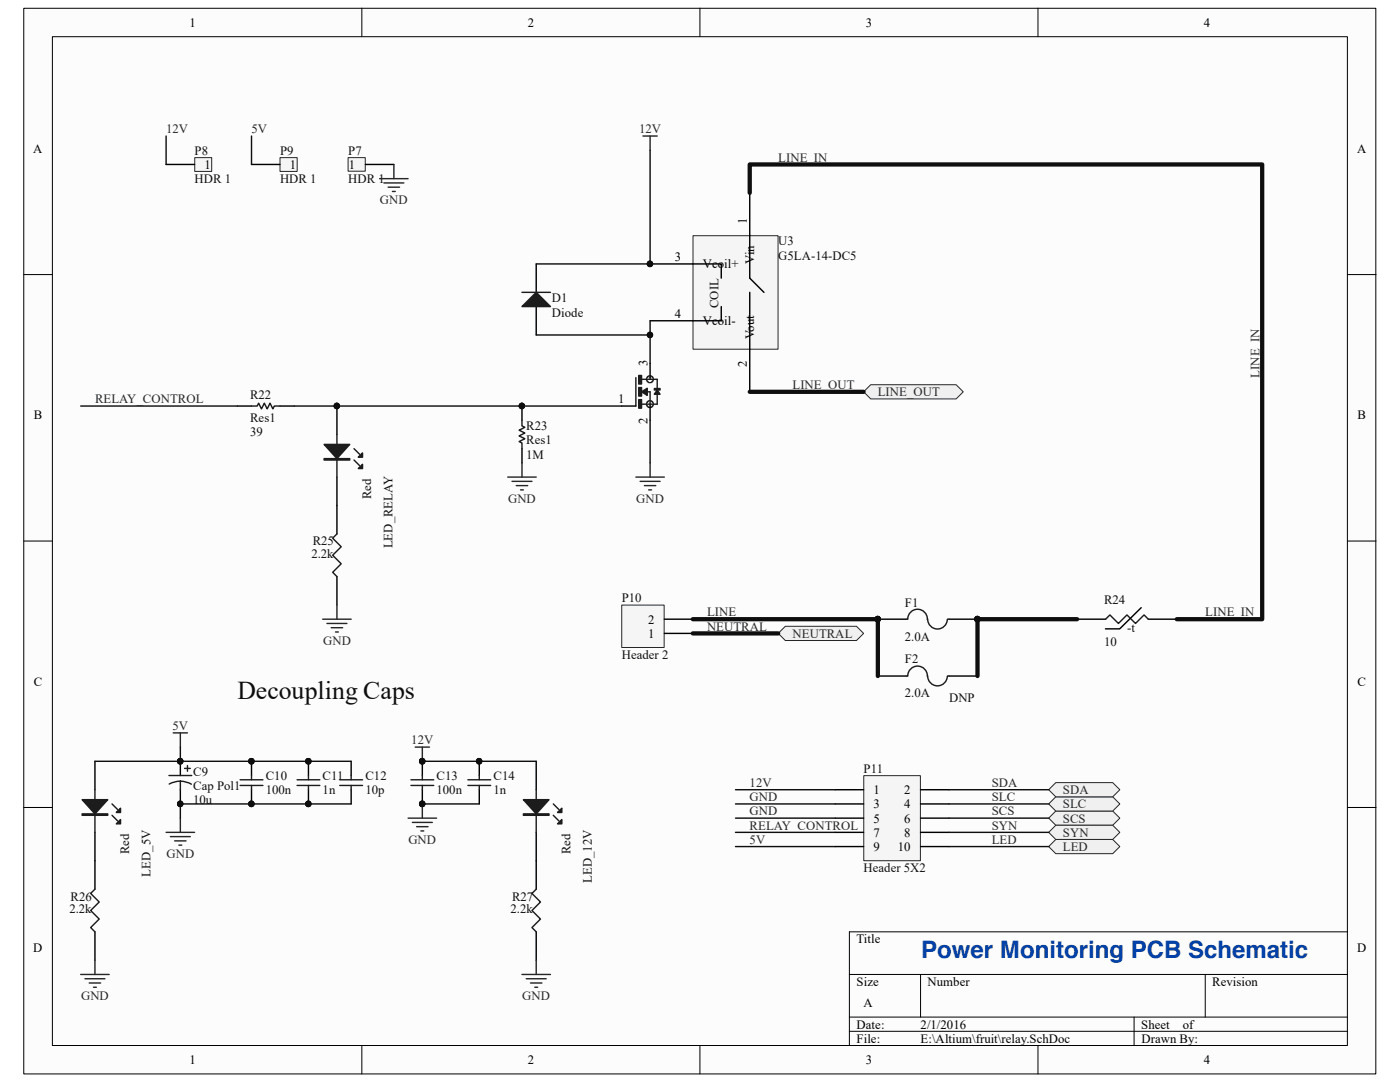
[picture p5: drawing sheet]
<svg xmlns="http://www.w3.org/2000/svg" width="279mm" height="216mm" viewBox="0 0 279 216" stroke-linecap="round" stroke-linejoin="round" font-family="sans-serif">
<path d="M4.8 1.7h269.8v212.6h-269.8z" fill="#fcfcfc"/>
<path d="M4.7 1.7h269.9v212.6h-269.9z" fill="none" stroke="#000" stroke-width=".2"/>
<path d="M10.5 7.4h258.4v201.2h-258.4z" fill="#fcfcfc"/>
<g fill="none" stroke="#000" stroke-width=".2">
<path d="M10.5 7.3h258.4v201.3h-258.4zM72.2 1.6v5.7M139.7 1.6v5.7M207.2 1.6v5.7M4.7 54.8h5.7M268.9 54.8h5.7M4.7 108h5.7M268.9 108h5.7M4.7 161.1h5.7M268.9 161.1h5.7M169.5 194.4h99.4M183.7 194.4v8.5"/>
<path d="M240.5 194.4v8.5M268.9 185.9h-99.4v22.7M72.2 208.6v5.7M139.7 208.6v5.7M169.5 202.9h99.4M169.5 205.8h99.4M207.2 208.6v5.7M226.3 202.9v5.7"/>
</g>
<path d="M107 52.7v5.6M107 61.2v5.6" fill="none" stroke="#000" stroke-width=".28"/>
<path d="M104.2 61.2l2.8-2.9 2.9 2.9z" fill="#1c1c1c" stroke="#1c1c1c" stroke-width=".28"/>
<path d="M104.2 58.3h5.7" fill="none" stroke="#1c1c1c" stroke-width=".28"/>
<path d="M128.3 27.1h2.9M129.7 27.1v2.9M101.3 95.2h5.7M102.2 96h4M103 96.9h2.3M103.9 97.8h.6M104.2 92.4v2.8M126.9 95.2h5.7M127.8 96h3.9M128.6 96.9h2.3M129.5 97.8h.5M129.7 92.4v2.8" fill="none" stroke="#262626" stroke-width=".28"/>
<path d="M172.4 78.2l1.4-1.4h17l1.4 1.4-1.4 1.4h-17z" fill-rule="evenodd" fill="#f0f0f0" stroke="#262626" stroke-width=".2"/>
<g fill="none" stroke="#000" stroke-width=".28">
<path d="M47.4 81h2.8M55.9 81h2.8M104.2 81v2.9M104.2 89.5v2.9M36 151.9v2.8M36 157.6v2.8M50.2 151.9v2.8M50.2 157.6v2.8M61.6 151.9v2.8M61.6 157.6v2.8M70.1 151.9v2.8M70.1 157.6v2.8"/>
<path d="M84.3 151.9v2.8M84.3 157.6v2.8M95.6 151.9v2.8M95.6 157.6v2.8"/>
</g>
<g fill="none" stroke="#1c1c1c" stroke-width=".28">
<path d="M50.2 81h1.1l.3-.5 .6 1.1 .6-1.1 .5 1.1 .6-1.1 .6 1.1 .2-.6h1.2M104.2 83.9v1.1l.5 .3-1.1 .5 1.1 .6-1.1 .6 1.1 .5-1.1 .6 .6 .3v1.1M33.7 154.7h4.6M36 155.9l.9 .1 1.3 .5M36 155.9l-.9 .1-1.3 .4M36 155.9v1.7M36.8 153.3h1.2M37.4 152.8v1.1M47.9 155.6h4.6M47.9 156.7h4.6M50.2 154.7v.9M50.2 156.7v.9"/>
<path d="M59.3 155.6h4.5M59.3 156.7h4.5M61.6 154.7v.9M61.6 156.7v.9M67.8 155.6h4.6M67.8 156.7h4.6M70.1 154.7v.9M70.1 156.7v.9M82 155.6h4.6M82 156.7h4.6M84.3 154.7v.9M84.3 156.7v.9"/>
<path d="M93.4 155.6h4.5M93.4 156.7h4.5M95.6 154.7v.9M95.6 156.7v.9"/>
</g>
<g fill="#0e0e0e" stroke="#0e0e0e" stroke-width=".2">
<circle cx="104.1" cy="81" r=".55"/>
<circle cx="84.2" cy="151.9" r=".55"/>
<circle cx="61.5" cy="160.4" r=".55"/>
<circle cx="61.5" cy="151.9" r=".55"/>
<circle cx="50.2" cy="160.4" r=".55"/>
<circle cx="50.2" cy="151.9" r=".55"/>
<circle cx="36" cy="151.9" r=".55"/>
<circle cx="36" cy="160.4" r=".55"/>
<circle cx="95.6" cy="151.9" r=".55"/>
<circle cx="84.2" cy="160.4" r=".55"/>
</g>
<g fill="none" stroke="#262626" stroke-width=".28">
<path d="M34.6 146.2h2.8M36 146.2v2.9M82.9 149.1h2.8M84.3 149.1v2.8M33.1 166.1h5.7M34 166.9h4M34.9 167.8h2.2M35.7 168.6h.6M36 163.3v2.8M81.4 163.3h5.7M82.3 164.1h4M83.2 165h2.2"/>
<path d="M84 165.8h.6M84.3 160.4v2.9"/>
</g>
<path d="M172.4 154.8h11.3v16.9h-11.3z" fill="#f5f5f5"/>
<path d="M172.4 154.8h11.3v16.9h-11.3z" fill="none" stroke="#262626" stroke-width=".2"/>
<path d="M166.7 157.6h5.7M183.7 157.6h5.7M166.7 160.4h5.7M166.7 163.3h5.7M166.7 166.1h5.7M166.7 168.9h5.7M183.7 160.4h5.7M183.7 163.3h5.7M183.7 166.1h5.7M183.7 168.9h5.7" fill="none" stroke="#000" stroke-width=".28"/>
<path d="M138.3 47.1h17v22.6h-17z" fill="#f5f5f5"/>
<path d="M138.3 47h17v22.7h-17z" fill="none" stroke="#262626" stroke-width=".2"/>
<path d="M149.6 38.5v17l2.9 2.8M129.7 52.7h14.2v2.8M149.6 58.3v19.9M143.9 61.2v2.8h-14.2M107 151.9v5.7M107 166.1v11.3M107 185.9v5.7" fill="none" stroke="#000" stroke-width=".28"/>
<circle cx="129.7" cy="52.6" r=".55" fill="#0e0e0e" stroke="#0e0e0e" stroke-width=".2"/>
<path d="M107 157.6v8.5M107 177.4l-.8 .9 1.7 1.7-1.7 1.7 1.7 1.7-1.7 1.7 .8 .8M110.4 162.7l1.2 1.1M110.4 160.4l1.2 1.1" fill="none" stroke="#1c1c1c" stroke-width=".28"/>
<g fill="#1c1c1c" stroke="#1c1c1c" stroke-width=".28">
<path d="M104.5 159.6h5.1l-2.6 2.8z"/>
<path d="M111.3 164.4l.8-.9v.9z"/>
<path d="M111.3 162.1l.8-.8v.8z"/>
<path d="M104.5 162.4h5.1v.3h-5.1z" fill-rule="evenodd"/>
</g>
<path d="M104.2 194.4h5.7M105 195.3h4M105.9 196.1h2.2M106.7 197h.6M107 191.6v2.8" fill="none" stroke="#262626" stroke-width=".28"/>
<g fill="#f0f0f0" stroke="#262626" stroke-width=".2">
<path d="M209.3 163.3l1.4-1.5h11.4l1.4 1.5-1.4 1.4h-11.4z" fill-rule="evenodd"/>
<path d="M209.3 160.4l1.4-1.4h11.4l1.4 1.4-1.4 1.4h-11.4z" fill-rule="evenodd"/>
<path d="M210.7 156.2h11.4l1.4 1.4-1.4 1.4h-11.4l-1.4-1.4z" fill-rule="evenodd"/>
<path d="M209.3 166.1l1.4-1.4h11.4l1.4 1.4-1.4 1.4h-11.4z" fill-rule="evenodd"/>
<path d="M209.3 168.9l1.4-1.4h11.4l1.4 1.4-1.4 1.4h-11.4z" fill-rule="evenodd"/>
</g>
<path d="M124.1 120.8h8.4v8.4h-8.4z" fill="#f5f5f5"/>
<path d="M124.1 120.7h8.4v8.5h-8.4z" fill="none" stroke="#262626" stroke-width=".2"/>
<path d="M132.6 126.4h5.7M132.6 123.6h5.7" fill="none" stroke="#000" stroke-width=".28"/>
<path d="M155.3 126.4l1.4-1.4h14.2l1.5 1.4-1.5 1.4h-14.2z" fill-rule="evenodd" fill="#f0f0f0" stroke="#262626" stroke-width=".2"/>
<path d="M175.2 123.6h5.7M175.2 134.9h5.7M189.4 123.6h5.7M189.4 134.9h5.7M215 123.6h5.6M227.8 121.3l-4.3 4.2h-2.9M229.2 123.6h5.7M18.9 151.9v5.7M18.9 166.1v11.3M18.9 185.9v5.7" fill="none" stroke="#000" stroke-width=".28"/>
<g fill="#0e0e0e" stroke="#0e0e0e" stroke-width=".2">
<circle cx="195" cy="123.5" r=".55"/>
<circle cx="175.2" cy="123.5" r=".55"/>
<circle cx="129.7" cy="52.6" r=".55"/>
<circle cx="61.5" cy="160.4" r=".55"/>
<circle cx="50.2" cy="160.4" r=".55"/>
<circle cx="36" cy="160.4" r=".55"/>
<circle cx="84.2" cy="160.4" r=".55"/>
<circle cx="84.2" cy="151.9" r=".55"/>
<circle cx="95.6" cy="151.9" r=".55"/>
<circle cx="36" cy="151.9" r=".55"/>
<circle cx="50.2" cy="151.9" r=".55"/>
<circle cx="61.5" cy="151.9" r=".55"/>
</g>
<g fill="none" stroke="#1c1c1c" stroke-width=".28">
<path d="M180.9 123.6h.3M180.9 134.9h.3M181.2 123.5a1.96 1.96 0 0 1 2-1.9 1.96 1.96 0 0 1 1.9 2M181.2 134.8a1.96 1.96 0 0 1 2-1.9 1.96 1.96 0 0 1 1.9 2M185.1 123.6a1.96 1.96 0 0 0 2 1.9 1.96 1.96 0 0 0 2-1.9M185.1 134.9a1.96 1.96 0 0 0 2 2 1.96 1.96 0 0 0 2-1.9M189.1 123.6h.3M189.1 134.9h.3M220.6 123.6l.9-.9 1.7 1.7 1.7-1.7 1.7 1.7 1.7-1.7 .9 .9M18.9 157.6v8.5M18.9 177.4l-.8 .9 1.7 1.7-1.7 1.7 1.7 1.7-1.7 1.7 .8 .8M22.4 162.7l1.1 1.1"/>
<path d="M22.4 160.4l1.1 1.1"/>
</g>
<g fill="#1c1c1c" stroke="#1c1c1c" stroke-width=".28">
<path d="M16.4 159.6h5.1l-2.6 2.8z"/>
<path d="M23.2 164.4l.9-.9v.9z"/>
<path d="M23.2 162.1l.9-.8v.8z"/>
<path d="M16.4 162.4h5.1v.3h-5.1z" fill-rule="evenodd"/>
</g>
<path d="M16.1 194.4h5.7M17 195.3h3.9M17.8 196.1h2.3M18.7 197h.5M18.9 191.6v2.8" fill="none" stroke="#262626" stroke-width=".28"/>
<g fill="none" stroke="#0e0e0e" stroke-width=".28">
<path d="M129.7 30v22.7h-22.7M16.1 81h31.3M18.9 151.9h17.1M36 149.1v2.8h34.1M84.3 151.9h22.7M146.8 157.6h19.9M189.4 157.6h19.9M70.1 160.4h-34.1v2.9M84.3 160.4h11.3M146.8 160.4h19.9M146.8 163.3h19.9M146.8 166.1h19.9"/>
<path d="M146.8 168.9h19.9M189.4 160.4h19.9M189.4 163.3h19.9M189.4 166.1h19.9M189.4 168.9h19.9"/>
</g>
<path d="M149.6 38.5v-5.7h102.3v90.8h-17M149.6 78.2h22.8M138.3 126.4h17M138.3 123.6h36.9v11.3M215 123.6h-19.9v11.3" fill="none" stroke="#0e0e0e" stroke-width=".85"/>
<path d="M69.5 31.5h3.4v2.7h-3.4z" fill="#f5f5f5"/>
<path d="M69.5 31.5h3.4v2.7h-3.4z" fill="none" stroke="#262626" stroke-width=".2"/>
<path d="M72.9 32.8h5.7" fill="none" stroke="#000" stroke-width=".28"/>
<path d="M75.8 35.6h5.6M76.6 36.5h4M77.5 37.4h2.2M78.3 38.2h.6M78.6 32.8v2.8" fill="none" stroke="#262626" stroke-width=".28"/>
<path d="M38.9 31.5h3.3v2.7h-3.3z" fill="#f5f5f5"/>
<path d="M38.9 31.5h3.3v2.7h-3.3z" fill="none" stroke="#262626" stroke-width=".2"/>
<path d="M33.1 32.8h5.7" fill="none" stroke="#000" stroke-width=".28"/>
<path d="M55.9 31.5h3.4v2.7h-3.4z" fill="#f5f5f5"/>
<path d="M55.9 31.5h3.4v2.7h-3.4z" fill="none" stroke="#262626" stroke-width=".2"/>
<path d="M50.2 32.8h5.7M129.7 72.5v2.8M67.2 81v5.7M67.2 95.2v11.3M124.1 81h2.8M129.7 81v2.9M67.2 115v5.7" fill="none" stroke="#000" stroke-width=".28"/>
<path d="M33.1 27.1v5.7M50.2 27.1v5.7M129.7 64v2.8h-22.7M129.7 66.8v5.7M58.7 81h65.4M129.7 83.9v8.5" fill="none" stroke="#0e0e0e" stroke-width=".28"/>
<g fill="#0e0e0e" stroke="#0e0e0e" stroke-width=".2">
<circle cx="129.7" cy="66.8" r=".55"/>
<circle cx="67.2" cy="81" r=".55"/>
<circle cx="104.1" cy="81" r=".55"/>
</g>
<g fill="#1c1c1c" stroke="#1c1c1c" stroke-width=".28">
<path d="M131.2 77.8l.5 .9h-1.1z"/>
<path d="M128 78.2l1.2-.7v1.4z"/>
<path d="M64.7 88.7h5.1l-2.6 2.8z"/>
<path d="M71.5 93.5l.9-.9v.9z"/>
<path d="M72.4 90.4v.8h-.9z"/>
<path d="M130.6 77.5h1.1v.3h-1.1z" fill-rule="evenodd"/>
<path d="M127.5 79.7h.5v1.7h-.5z" fill-rule="evenodd"/>
<path d="M127.5 77.3h.5v1.7h-.5z" fill-rule="evenodd"/>
<path d="M127.5 74.9h.5v1.7h-.5z" fill-rule="evenodd"/>
<path d="M64.7 91.5h5.1v.3h-5.1z" fill-rule="evenodd"/>
</g>
<path d="M129.6 75.6h.2v.2h-.2zM129.6 80.5h.2v.2h-.2z" fill="none" stroke="#1c1c1c" stroke-width="1.4"/>
<path d="M126.9 75.3v5.7M128 75.7h3.2v5h-3.2M129.2 78.2h.5v2.8M129.7 75.3v.4M67.2 86.7v8.5M70.6 91.8l1.2 1.1M70.6 89.5l1.2 1.2M67.2 106.5l-.8 .9 1.7 1.7-1.7 1.7 1.7 1.7-1.7 1.7 .8 .8" fill="none" stroke="#1c1c1c" stroke-width=".28"/>
<path d="M64.4 123.6h5.7M65.3 124.4h3.9M66.1 125.3h2.3M67 126.1h.5M67.2 120.7v2.9" fill="none" stroke="#262626" stroke-width=".28"/>
<text font-size="5.1" fill="#0e0e0e" x="47.4" y="139.4">Decoupling Caps</text>
<text font-size="4.8" fill="#0042aa" x="183.8" y="191.1">Power Monitoring PCB Schematic</text>
<g font-size="2.5">
<text x="37.8" y="5.3">1</text>
<text x="105.3" y="5.3">2</text>
<text x="172.8" y="5.3">3</text>
<text x="240.2" y="5.3">4</text>
<text x="6.6" y="30.5">A</text>
<text x="40.8" y="33.7">1</text>
<text x="57.9" y="33.7">1</text>
<text x="69.6" y="33.7">1</text>
<text x="270.8" y="30.5">A</text>
<text x="149.1" y="44.7" transform="rotate(-90 149.1 44.7)">1</text>
<text x="134.7" y="52.1">3</text>
<text x="140.3" y="53.5">Vcoil+</text>
<text x="150.5" y="52.7" transform="rotate(-90 150.5 52.7)">Vin</text>
<text x="134.7" y="63.5">4</text>
<text x="140.3" y="64.9">Vcoil-</text>
<text x="150.5" y="67.7" transform="rotate(-90 150.5 67.7)">Vout</text>
<text x="129.2" y="73.1" transform="rotate(-90 129.2 73.1)">3</text>
<text x="149.1" y="73.2" transform="rotate(-90 149.1 73.2)">2</text>
<text x="6.7" y="83.7">B</text>
<text x="123.4" y="80.5">1</text>
<text x="270.9" y="83.7">B</text>
<text x="129.2" y="84.6" transform="rotate(-90 129.2 84.6)">2</text>
<text x="129.3" y="124.4">2</text>
<text x="129.3" y="127.3">1</text>
<text x="6.7" y="136.8">C</text>
<text x="270.9" y="136.8">C</text>
<text x="174.3" y="158.5">1</text>
<text x="174.3" y="161.3">3</text>
<text x="180.4" y="158.5">2</text>
<text x="180.4" y="161.3">4</text>
<text x="174.3" y="164.1">5</text>
<text x="174.3" y="167">7</text>
<text x="180.4" y="164.1">6</text>
<text x="180.4" y="167">8</text>
<text x="174.3" y="169.8">9</text>
<text x="179.2" y="169.8">10</text>
<text x="6.6" y="190">D</text>
<text x="170.9" y="188.2">Title</text>
<text x="270.8" y="190">D</text>
<text x="170.9" y="196.7">Size</text>
<text x="185.1" y="196.7">Number</text>
<text x="241.9" y="196.7">Revision</text>
<text x="172.3" y="201">A</text>
<text x="170.9" y="205.2">Date:</text>
<text x="170.9" y="208.1">File:</text>
<text x="183.7" y="208.1">E:\Altium\fruit\relay.SchDoc</text>
<text x="183.7" y="205.2">2/1/2016</text>
<text x="227.8" y="205.2">Sheet</text>
<text x="227.8" y="208.1">Drawn By:</text>
<text x="236" y="205.2">of</text>
<text x="37.8" y="212.3">1</text>
<text x="105.3" y="212.3">2</text>
<text x="172.8" y="212.3">3</text>
<text x="240.2" y="212.3">4</text>
</g>
<g font-size="2.5" fill="#262626">
<text x="33.1" y="26.6">12V</text>
<text x="50.2" y="26.6">5V</text>
<text x="127.6" y="26.6">12V</text>
<text x="155.3" y="32.3">LINE_IN</text>
<text x="75.8" y="40.8">GND</text>
<text x="158.2" y="77.6">LINE_OUT</text>
<text x="251.3" y="75.4" transform="rotate(-90 251.3 75.4)">LINE_IN</text>
<text x="19" y="80.5">RELAY_CONTROL</text>
<text x="175.2" y="79">LINE_OUT</text>
<text x="101.4" y="100.3">GND</text>
<text x="127" y="100.3">GND</text>
<text x="141.1" y="125.8">NEUTRAL</text>
<text x="141.1" y="123">LINE</text>
<text x="240.5" y="123">LINE_IN</text>
<text x="64.5" y="128.7">GND</text>
<text x="158.2" y="127.3">NEUTRAL</text>
<text x="34.4" y="145.7">5V</text>
<text x="82.1" y="148.5">12V</text>
<text x="149.6" y="157">12V</text>
<text x="149.6" y="159.9">GND</text>
<text x="197.9" y="157">SDA</text>
<text x="197.9" y="159.9">SLC</text>
<text x="212.1" y="161.3">SLC</text>
<text x="212.1" y="158.5">SDA</text>
<text x="149.6" y="162.7">GND</text>
<text x="149.6" y="165.5">RELAY_CONTROL</text>
<text x="197.9" y="162.7">SCS</text>
<text x="197.9" y="165.5">SYN</text>
<text x="212.1" y="164.1">SCS</text>
<text x="212.1" y="167">SYN</text>
<text x="33.2" y="171.2">GND</text>
<text x="81.5" y="168.4">GND</text>
<text x="149.6" y="168.4">5V</text>
<text x="197.9" y="168.4">LED</text>
<text x="212.1" y="169.8">LED</text>
<text x="16.2" y="199.6">GND</text>
<text x="104.2" y="199.6">GND</text>
</g>
<g font-size="2.5" fill="#0e0e0e">
<text x="38.8" y="30.9">P8</text>
<text x="55.9" y="30.9">P9</text>
<text x="69.5" y="30.9">P7</text>
<text x="38.8" y="36.5">HDR 1</text>
<text x="55.9" y="36.5">HDR 1</text>
<text x="69.5" y="36.4">HDR 1</text>
<text x="155.3" y="49">U3</text>
<text x="155.3" y="51.8">G5LA-14-DC5</text>
<text x="110.2" y="60.3">D1</text>
<text x="110.2" y="63.2">Diode</text>
<text x="143.4" y="61.5" transform="rotate(-90 143.4 61.5)">COIL</text>
<text x="49.9" y="79.6">R22</text>
<text x="49.9" y="87">39</text>
<text x="49.9" y="84.2">Res1</text>
<text x="105" y="85.9">R23</text>
<text x="105" y="88.7">Res1</text>
<text x="105" y="91.5">1M</text>
<text x="74.1" y="99.6" transform="rotate(-90 74.1 99.6)">Red</text>
<text x="62.1" y="111.4">2.2k</text>
<text x="62.4" y="108.8">R25</text>
<text x="78.3" y="109.4" transform="rotate(-90 78.3 109.4)">LED_RELAY</text>
<text x="124.1" y="120.2">P10</text>
<text x="180.6" y="121">F1</text>
<text x="220.3" y="120.4">R24</text>
<text x="124.1" y="131.5">Header 2</text>
<text x="180.6" y="127.8">2.0A</text>
<text x="220.3" y="129">10</text>
<text x="225" y="126.2">-t</text>
<text x="180.6" y="132.4">F2</text>
<text x="180.6" y="139.1">2.0A</text>
<text x="189.4" y="140">DNP</text>
<text x="38.6" y="154.8">C9</text>
<text x="53" y="155.6">C10</text>
<text x="64.4" y="155.6">C11</text>
<text x="72.9" y="155.6">C12</text>
<text x="87.1" y="155.6">C13</text>
<text x="98.5" y="155.6">C14</text>
<text x="172.3" y="154.2">P11</text>
<text x="38.6" y="160.4">10u</text>
<text x="38.6" y="157.6">Cap Pol1</text>
<text x="53" y="158.5">100n</text>
<text x="64.4" y="158.5">1n</text>
<text x="72.9" y="158.5">10p</text>
<text x="87.1" y="158.5">100n</text>
<text x="98.5" y="158.5">1n</text>
<text x="25.8" y="170.5" transform="rotate(-90 25.8 170.5)">Red</text>
<text x="113.8" y="170.5" transform="rotate(-90 113.8 170.5)">Red</text>
<text x="14.1" y="179.7">R26</text>
<text x="30.1" y="174.9" transform="rotate(-90 30.1 174.9)">LED_5V</text>
<text x="102.2" y="179.7">R27</text>
<text x="118.1" y="176.2" transform="rotate(-90 118.1 176.2)">LED_12V</text>
<text x="172.3" y="174">Header 5X2</text>
<text x="13.8" y="182.2">2.2k</text>
<text x="101.9" y="182.2">2.2k</text>
</g>
</svg>
